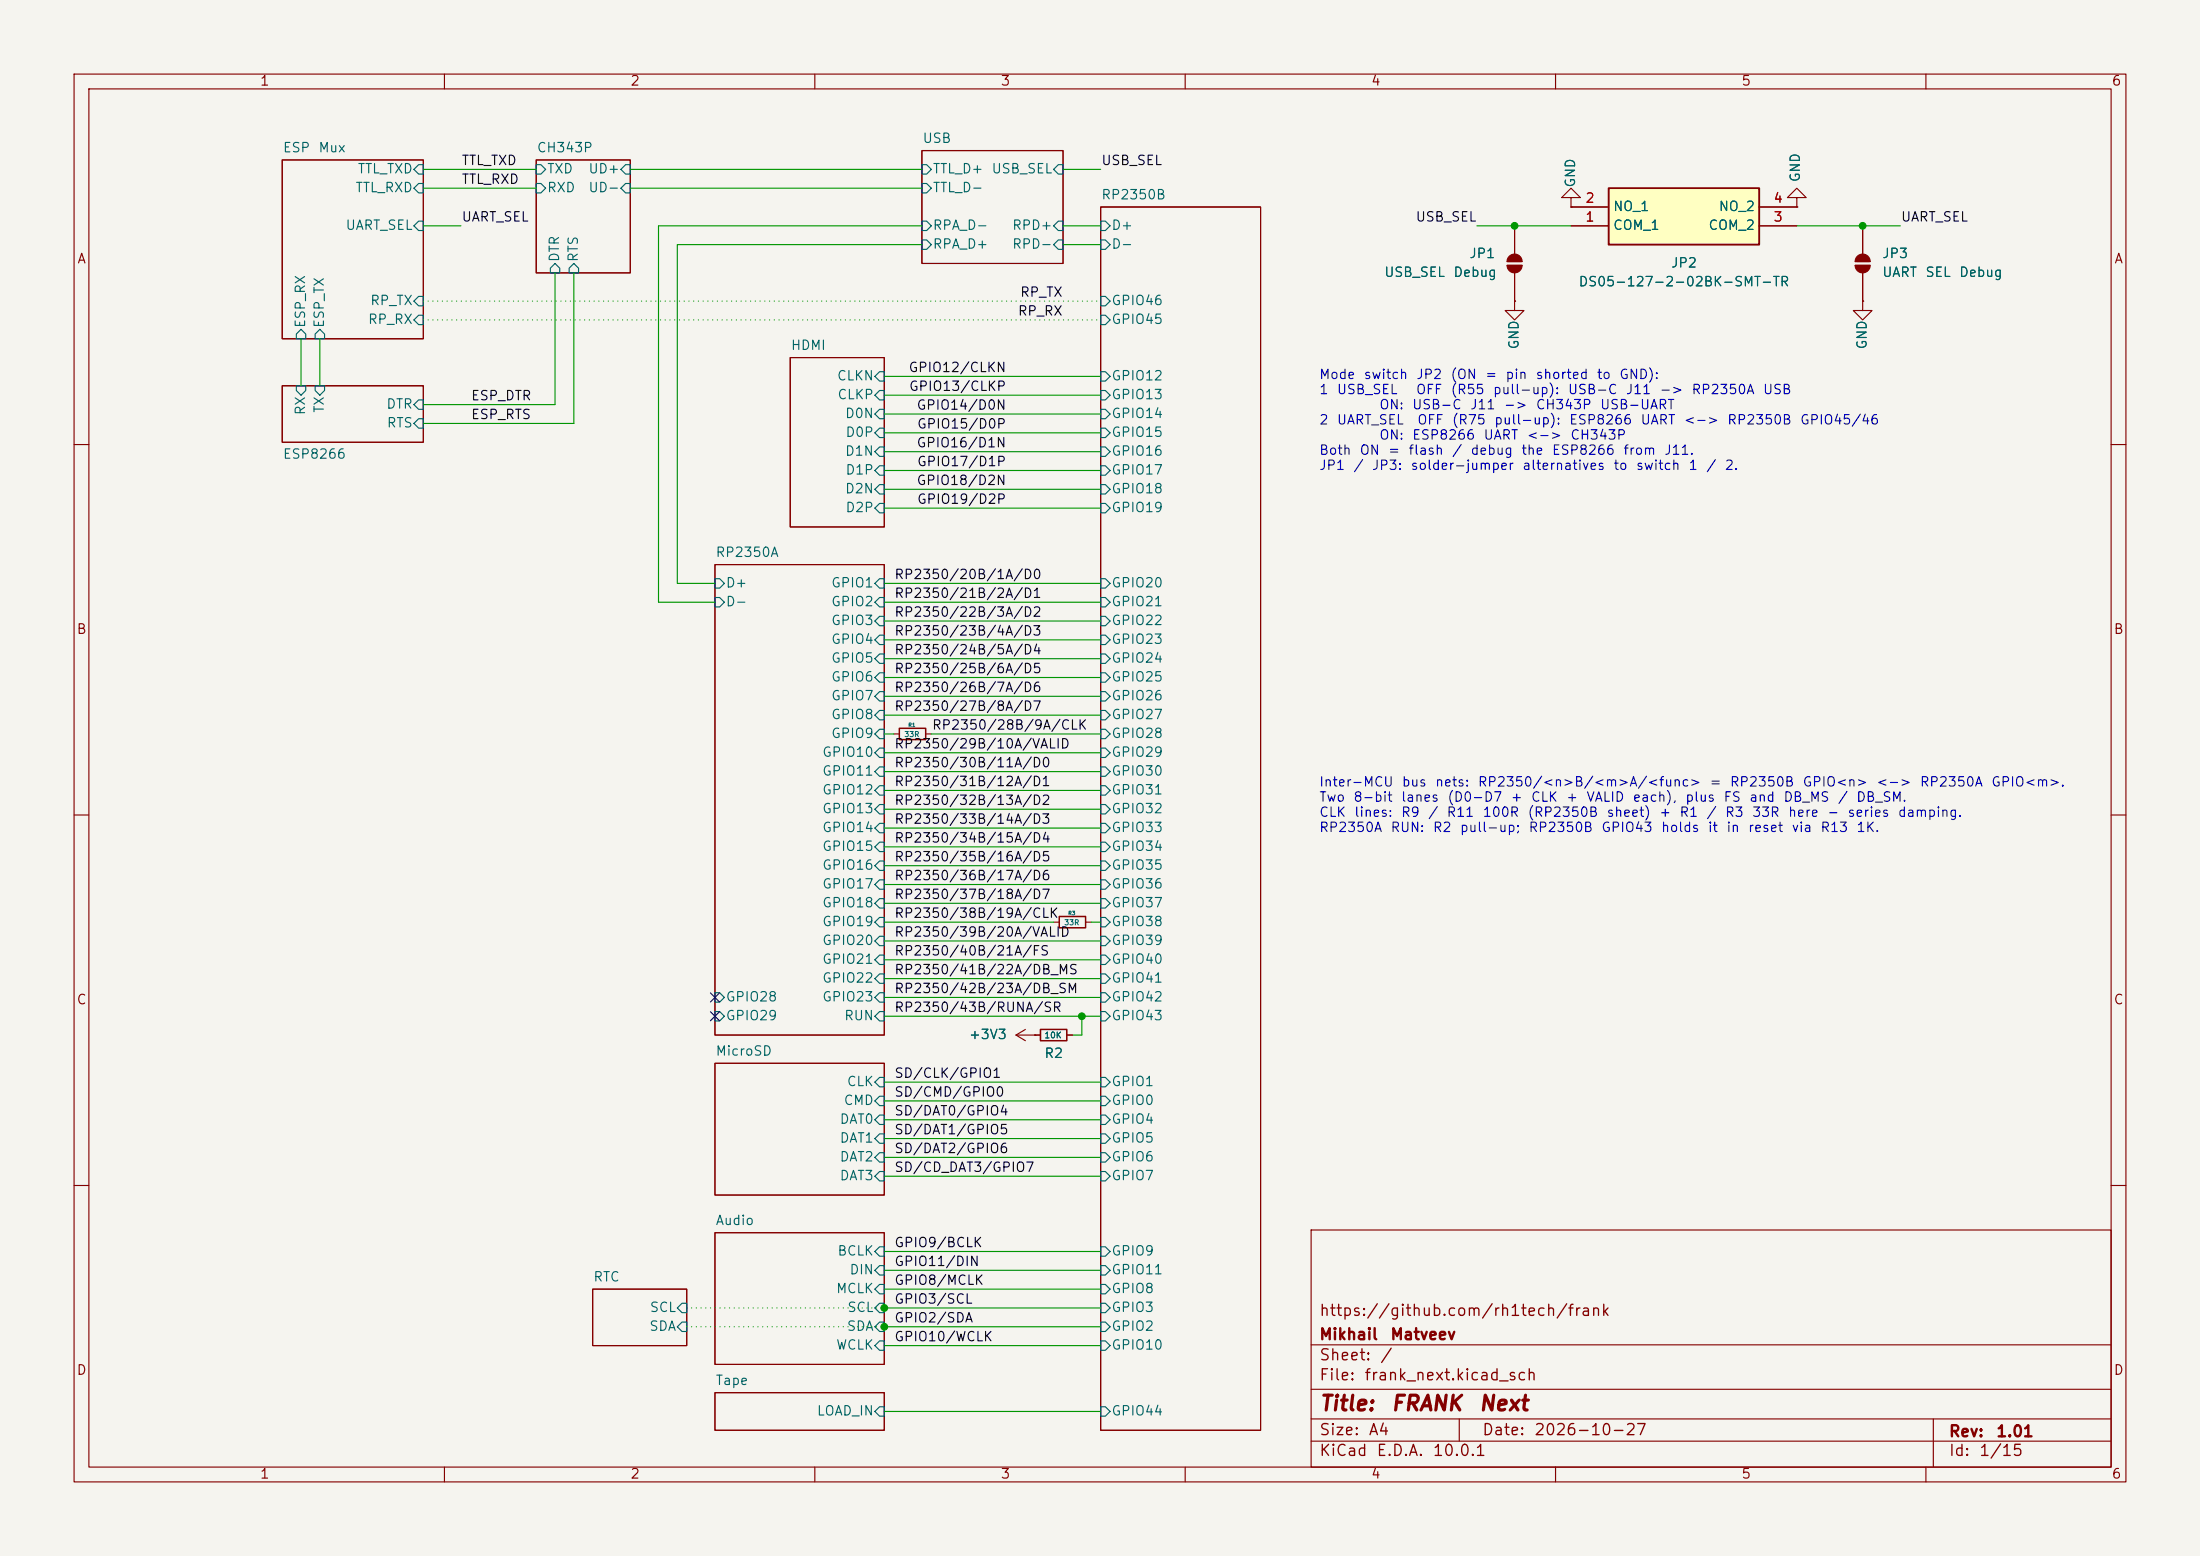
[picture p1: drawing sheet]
<svg xmlns="http://www.w3.org/2000/svg" width="297mm" height="210mm" viewBox="0 0 297 210" stroke-linecap="round" stroke-linejoin="round" font-family="sans-serif">
<path d="M0 0h297v210h-297z" fill="#f5f4ef" stroke="#f5f4ef" stroke-width=".14"/>
<g fill="none" stroke="#840000" stroke-width=".15">
<path d="M10 10h277v190h-277zM12 12h273v186h-273zM60 10v2M110 10v2M160 10v2M210 10v2M260 10v2M38.1 21.6h19v24.1h-19zM72.4 21.6h12.7v15.2h-12.7zM124.5 20.3h19v15.3h-19zM148.6 27.9h21.6v165.1h-21.6zM212.1 26.7h1.3l-1.3-1.3-1.3 1.3h1.3v1.2"/>
<path d="M212.1 27.9h.1M242.6 26.7h1.2l-1.2-1.3-1.3 1.3h1.3v1.2M242.6 27.9h.1M38.1 52.1h19v7.6h-19zM106.7 48.3h12.7v22.8h-12.7zM10 60h2M96.5 76.2h22.9v63.5h-22.9zM285 60h2M10 110h2M285 110h2M96.5 143.5h22.9v17.8h-22.9zM10 160h2"/>
<path d="M80 174h12.7v7.6h-12.7zM96.5 166.4h22.9v17.8h-22.9zM177 166h108v32h-108zM285 160h2M60 198v2M96.5 188h22.9v5h-22.9zM110 198v2M160 198v2M177 194.5h108M177 191.5h108M177 187.5h108M177 181.5h108"/>
<path d="M197 191.5v3M210 198v2M260 198v2M261 191.5v6.5"/>
</g>
<g fill="none" stroke="#006464" stroke-width=".15">
<path d="M55.9 25.4l.6-.6h.6v1.2h-.6zM55.9 30.5l.6-.7h.6v1.3h-.6zM56.5 22.2h.6v1.3h-.6l-.6-.6zM72.4 24.8h.6l.7 .6-.7 .6h-.6zM72.4 22.2h.6l.7 .7-.7 .6h-.6zM74.3 36.2l.6-.6 .7 .6v.6h-1.3zM77.5 35.6l.6 .6v.6h-1.3v-.6zM84.5 22.2h.6v1.3h-.6l-.7-.6zM84.5 24.8h.6v1.2h-.6l-.7-.6zM124.5 32.4h.6l.6 .6-.6 .7h-.6zM124.5 29.8h.6l.6 .7-.6 .6h-.6zM124.5 22.2h.6l.6 .7-.6 .6h-.6z"/>
<path d="M124.5 24.8h.6l.6 .6-.6 .6h-.6zM142.9 29.8h.6v1.3h-.6l-.7-.6zM142.9 32.4h.6v1.3h-.6l-.7-.7zM142.9 22.2h.6v1.3h-.6l-.7-.6zM148.6 29.8h.6l.7 .7-.7 .6h-.6zM148.6 32.4h.6l.7 .6-.7 .7h-.6zM40 52.1h1.3v.6l-.7 .6-.6-.6zM40.6 44.5l.7 .6v.6h-1.3v-.6zM42.5 52.1h1.3v.6l-.6 .6-.7-.6zM43.2 44.5l.6 .6v.6h-1.3v-.6zM55.9 40.6l.6-.6h.6v1.3h-.6zM55.9 57.2l.6-.7h.6v1.3h-.6z"/>
<path d="M56.5 42.5h.6v1.3h-.6l-.6-.6zM56.5 54h.6v1.2h-.6l-.6-.6zM118.1 53.3l.6-.6h.7v1.3h-.7zM118.1 58.4l.6-.6h.7v1.3h-.7zM118.7 50.2h.7v1.2h-.7l-.6-.6zM118.7 55.2h.7v1.3h-.7l-.6-.6zM148.6 50.2h.6l.7 .6-.7 .6h-.6zM148.6 52.7h.6l.7 .6-.7 .7h-.6zM148.6 55.2h.6l.7 .7-.7 .6h-.6zM148.6 57.8h.6l.7 .6-.7 .7h-.6zM148.6 42.5h.6l.7 .7-.7 .6h-.6zM148.6 40h.6l.7 .6-.7 .7h-.6z"/>
<path d="M96.5 78.1h.7l.6 .6-.6 .7h-.7zM118.1 66l.6-.6h.7v1.3h-.7zM118.7 78.1h.7v1.3h-.7l-.6-.7zM118.7 60.3h.7v1.3h-.7l-.6-.6zM118.7 62.9h.7v1.2h-.7l-.6-.6zM118.7 67.9h.7v1.3h-.7l-.6-.6zM148.6 60.3h.6l.7 .7-.7 .6h-.6zM148.6 62.9h.6l.7 .6-.7 .6h-.6zM148.6 65.4h.6l.7 .6-.7 .7h-.6zM148.6 67.9h.6l.7 .7-.7 .6h-.6zM148.6 78.1h.6l.7 .6-.7 .7h-.6zM96.5 80.6h.7l.6 .7-.6 .6h-.7z"/>
<path d="M118.1 81.3l.6-.7h.7v1.3h-.7zM118.1 83.8l.6-.6h.7v1.3h-.7zM118.1 94l.6-.7h.7v1.3h-.7zM118.7 85.7h.7v1.3h-.7l-.6-.6zM118.7 88.3h.7v1.2h-.7l-.6-.6zM118.7 90.8h.7v1.3h-.7l-.6-.7zM118.7 95.9h.7v1.3h-.7l-.6-.7zM118.7 98.4h.7v1.3h-.7l-.6-.6zM148.6 80.6h.6l.7 .7-.7 .6h-.6zM148.6 83.2h.6l.7 .6-.7 .7h-.6zM148.6 85.7h.6l.7 .7-.7 .6h-.6zM148.6 93.3h.6l.7 .7-.7 .6h-.6z"/>
<path d="M148.6 95.9h.6l.7 .6-.7 .7h-.6zM148.6 98.4h.6l.7 .7-.7 .6h-.6zM148.6 88.3h.6l.7 .6-.7 .6h-.6zM148.6 90.8h.6l.7 .6-.7 .7h-.6zM118.1 106.7l.6-.7h.7v1.3h-.7zM118.1 116.8l.6-.6h.7v1.3h-.7zM118.7 101h.7v1.2h-.7l-.6-.6zM118.7 103.5h.7v1.3h-.7l-.6-.7zM118.7 108.6h.7v1.3h-.7l-.6-.7zM118.7 111.1h.7v1.3h-.7l-.6-.6zM118.7 113.7h.7v1.2h-.7l-.6-.6zM118.7 118.7h.7v1.3h-.7l-.6-.6z"/>
<path d="M148.6 101h.6l.7 .6-.7 .6h-.6zM148.6 103.5h.6l.7 .6-.7 .7h-.6zM148.6 106h.6l.7 .7-.7 .6h-.6zM148.6 108.6h.6l.7 .6-.7 .7h-.6zM148.6 111.1h.6l.7 .7-.7 .6h-.6zM148.6 113.7h.6l.7 .6-.7 .6h-.6zM148.6 116.2h.6l.7 .6-.7 .7h-.6zM148.6 118.7h.6l.7 .7-.7 .6h-.6zM96.5 134h.7l.6 .6-.6 .7h-.7zM96.5 136.5h.7l.6 .7-.6 .6h-.7zM118.1 124.5l.6-.7h.7v1.3h-.7zM118.1 129.5l.6-.6h.7v1.3h-.7z"/>
<path d="M118.1 134.6l.6-.6h.7v1.3h-.7zM118.7 121.3h.7v1.3h-.7l-.6-.7zM118.7 126.4h.7v1.2h-.7l-.6-.6zM118.7 131.4h.7v1.3h-.7l-.6-.6zM118.7 136.5h.7v1.3h-.7l-.6-.6zM148.6 121.3h.6l.7 .6-.7 .7h-.6zM148.6 123.8h.6l.7 .7-.7 .6h-.6zM148.6 126.4h.6l.7 .6-.7 .6h-.6zM148.6 134h.6l.7 .6-.7 .7h-.6zM148.6 136.5h.6l.7 .7-.7 .6h-.6zM148.6 128.9h.6l.7 .6-.7 .7h-.6zM148.6 131.4h.6l.7 .7-.7 .6h-.6z"/>
<path d="M118.1 151.1l.6-.6h.7v1.3h-.7zM118.7 145.4h.7v1.3h-.7l-.6-.6zM118.7 148h.7v1.2h-.7l-.6-.6zM118.7 153h.7v1.3h-.7l-.6-.6zM118.7 155.6h.7v1.2h-.7l-.6-.6zM118.7 158.1h.7v1.3h-.7l-.6-.6zM148.6 148h.6l.7 .6-.7 .6h-.6zM148.6 145.4h.6l.7 .7-.7 .6h-.6zM148.6 150.5h.6l.7 .6-.7 .7h-.6zM148.6 153h.6l.7 .7-.7 .6h-.6zM148.6 155.6h.6l.7 .6-.7 .6h-.6zM148.6 158.1h.6l.7 .7-.7 .6h-.6z"/>
<path d="M92.1 175.9h.6v1.3h-.6l-.7-.7zM92.1 178.4h.6v1.3h-.6l-.7-.6zM118.1 174l.6-.6h.7v1.2h-.7zM118.1 176.5l.6-.6h.7v1.3h-.7zM118.7 168.3h.7v1.2h-.7l-.6-.6zM118.7 170.8h.7v1.3h-.7l-.6-.6zM118.7 178.4h.7v1.3h-.7l-.6-.6zM148.6 178.4h.6l.7 .7-.7 .6h-.6zM148.6 175.9h.6l.7 .6-.7 .7h-.6zM148.6 170.8h.6l.7 .7-.7 .6h-.6zM148.6 173.4h.6l.7 .6-.7 .6h-.6zM148.6 168.3h.6l.7 .6-.7 .6h-.6z"/>
<path d="M118.7 189.9h.7v1.2h-.7l-.6-.6zM118.7 181h.7v1.2h-.7l-.6-.6zM148.6 189.9h.6l.7 .6-.7 .6h-.6zM148.6 181h.6l.7 .6-.7 .6h-.6z"/>
</g>
<path d="M217.2 25.4h20.3v7.6h-20.3z" fill="#ffffc2"/>
<path d="M217.2 25.4h20.3v7.6h-20.3z" fill="none" stroke="#840000" stroke-width=".25"/>
<g fill="none" stroke="#840000" stroke-width=".15">
<path d="M203.5 35.8h2M203.5 35.3h2M204.5 30.5v3.8M204.5 36.8v3.8M212.1 27.9h.1M212.1 30.5h5.1M212.1 27.9h5.1M237.5 30.5h5.1M237.5 27.9h5.1M242.6 27.9h.1M250.4 35.8h2.1M250.4 35.3h2.1"/>
<path d="M251.5 30.5v3.8M251.5 36.8v3.8M204.5 40.6v1.3h1.2l-1.2 1.3-1.3-1.3h1.3M204.5 40.6h.1M251.5 40.6v1.3h1.2l-1.2 1.3-1.3-1.3h1.3M251.5 40.6h.1M120.6 99.1h.8M125 99.1h.7M137.2 139.7l1.2 .8M137.2 139.7h3.3M138.4 138.9l-1.2 .8M139.7 139.7h.1"/>
<path d="M142.2 124.5h.8M144 139.7h.8M146.6 124.5h.7"/>
</g>
<g fill="#840000" stroke="#840000" stroke-width=".15">
<path d="M203.5 35.8h2a1.02 1.02 0 0 1-1 1 1.02 1.02 0 0 1-1-1z"/>
<path d="M203.7 34.6a1.02 1.02 0 0 1 1.2-.2 1.02 1.02 0 0 1 .6 .9h-2v-.4z"/>
<path d="M250.4 35.8h2.1a1.02 1.02 0 0 1-1 1 1.02 1.02 0 0 1-1.1-1z"/>
<path d="M250.7 34.6a1.02 1.02 0 0 1 1.1-.2 1.02 1.02 0 0 1 .7 .9h-2.1l.1-.4z"/>
</g>
<path d="M121.4 98.3h3.6v1.5h-3.6zM140.5 138.9h3.5v1.6h-3.5zM143 123.7h3.6v1.5h-3.6z" fill="none" stroke="#840000" stroke-width=".2"/>
<g fill="none" stroke="#009600" stroke-width=".15">
<path d="M57.1 30.5h5.1M57.1 22.9h15.3M57.1 25.4h15.3M74.9 36.8v17.8h-17.8M77.5 36.8v20.4h-20.4M85.1 22.9h39.4M85.1 25.4h39.4M124.5 30.5h-35.6v50.8h7.6M124.5 33h-33.1v45.7h5.1M143.5 30.5h5.1M143.5 33h5.1M143.5 22.9h5.1"/>
<path d="M199.4 30.5h12.7M242.6 30.5h13.9M40.6 45.7v6.4M43.2 45.7v6.4M119.4 55.9h29.2M119.4 53.3h29.2M119.4 50.8h29.2M119.4 58.4h29.2M119.4 66h29.2M119.4 61h29.2M119.4 68.6h29.2M119.4 63.5h29.2"/>
<path d="M119.4 78.7h29.2M119.4 91.4h29.2M119.4 86.4h29.2M119.4 81.3h29.2M119.4 99.1h1.2M119.4 94h29.2M119.4 96.5h29.2M119.4 83.8h29.2M119.4 88.9h29.2M125.7 99.1h22.9M119.4 119.4h29.2M119.4 116.8h29.2"/>
<path d="M119.4 111.8h29.2M119.4 114.3h29.2M119.4 106.7h29.2M119.4 101.6h29.2M119.4 104.1h29.2M119.4 109.2h29.2M119.4 124.5h22.8M119.4 129.5h29.2M119.4 121.9h29.2M119.4 127h29.2M119.4 132.1h29.2M119.4 137.2h29.2"/>
<path d="M119.4 134.6h29.2M146 137.2v2.5h-1.2M147.3 124.5h1.3M119.4 146.1h29.2M119.4 148.6h29.2M119.4 153.7h29.2M119.4 158.8h29.2M119.4 156.2h29.2M119.4 151.1h29.2M119.4 176.5h29.2M119.4 179.1h29.2M119.4 174h29.2"/>
<path d="M119.4 171.5h29.2M119.4 168.9h29.2M119.4 181.6h29.2M119.4 190.5h29.2"/>
</g>
<path d="M57.1 40.6h91.5M57.1 43.2h91.5M92.7 176.5h26.7M92.7 179.1h26.7" fill="none" stroke="#009600" stroke-width=".15" stroke-dasharray="0 .6"/>
<path d="M95.9 134l1.2 1.2M95.9 136.6l1.2 1.2M97.1 134l-1.2 1.2M97.1 136.6l-1.2 1.2" fill="none" stroke="#000084" stroke-width=".15"/>
<g fill="#009600" stroke="#009600" stroke-width=".14">
<circle cx="251.5" cy="30.5" r=".46"/>
<circle cx="146" cy="137.2" r=".46"/>
<circle cx="119.4" cy="176.5" r=".46"/>
<circle cx="119.4" cy="179.1" r=".46"/>
<circle cx="204.5" cy="30.5" r=".46"/>
</g>
<g font-size="2" fill="#840000">
<text x="178" y="190.9">Title:</text>
<text x="187.7" y="190.9">FRANK</text>
<text x="199.5" y="190.9">Next</text>
</g>
<g font-size="1.5" fill="#840000">
<text x="178" y="178">https://github.com/rh1tech/frank</text>
<text x="178" y="184">Sheet:</text>
<text x="178" y="181.2">Mikhail</text>
<text x="186.2" y="184">/</text>
<text x="187.6" y="181.2">Matveev</text>
<text x="178" y="186.7">File:</text>
<text x="184.1" y="186.7">frank_next.kicad_sch</text>
<text x="178" y="196.9">KiCad</text>
<text x="178" y="194.1">Size:</text>
<text x="184.7" y="194.1">A4</text>
<text x="185.7" y="196.9">E.D.A.</text>
<text x="193.3" y="196.9">10.0.1</text>
<text x="200" y="194.1">Date:</text>
<text x="207" y="194.1">2026-10-27</text>
<text x="263" y="194.3">Rev:</text>
<text x="263" y="196.9">Id:</text>
<text x="267.1" y="196.9">1/15</text>
<text x="269.4" y="194.3">1.01</text>
</g>
<g font-size="1.3" fill="#840000">
<text x="35" y="11.9">1</text>
<text x="85" y="11.9">2</text>
<text x="135" y="11.9">3</text>
<text x="185" y="11.9">4</text>
<text x="235" y="11.9">5</text>
<text x="285" y="11.9">6</text>
<text x="10.3" y="35.9">A</text>
<text x="285.3" y="35.9">A</text>
<text x="10.3" y="85.9">B</text>
<text x="285.3" y="85.9">B</text>
<text x="10.3" y="135.9">C</text>
<text x="285.3" y="135.9">C</text>
<text x="10.3" y="185.9">D</text>
<text x="285.3" y="185.9">D</text>
<text x="35" y="199.9">1</text>
<text x="85" y="199.9">2</text>
<text x="135" y="199.9">3</text>
<text x="185" y="199.9">4</text>
<text x="235" y="199.9">5</text>
<text x="285" y="199.9">6</text>
</g>
<g font-size="1.3" fill="#006464">
<text x="38.1" y="20.9">ESP</text>
<text x="42.9" y="20.9">Mux</text>
<text x="48.2" y="23.7">TTL_TXD</text>
<text x="72.4" y="20.9">CH343P</text>
<text x="73.8" y="23.7">TXD</text>
<text x="79.3" y="23.7">UD+</text>
<text x="124.5" y="19.6">USB</text>
<text x="125.8" y="23.7">TTL_D+</text>
<text x="133.8" y="23.7">USB_SEL</text>
<text x="47.9" y="26.3">TTL_RXD</text>
<text x="73.8" y="26.3">RXD</text>
<text x="79.3" y="26.3">UD-</text>
<text x="125.8" y="26.3">TTL_D-</text>
<text x="148.6" y="27.2">RP2350B</text>
<text x="213" y="25.4" transform="rotate(-90 213 25.4)">GND</text>
<text x="217.7" y="28.8">NO_1</text>
<text x="231.9" y="28.8">NO_2</text>
<text x="243.3" y="24.7" transform="rotate(-90 243.3 24.7)">GND</text>
<text x="46.6" y="31.3">UART_SEL</text>
<text x="75.8" y="35.5" transform="rotate(-90 75.8 35.5)">DTR</text>
<text x="78.3" y="35.5" transform="rotate(-90 78.3 35.5)">RTS</text>
<text x="125.8" y="33.9">RPA_D+</text>
<text x="125.8" y="31.3">RPA_D-</text>
<text x="136.6" y="31.3">RPD+</text>
<text x="136.6" y="33.9">RPD-</text>
<text x="150" y="31.3">D+</text>
<text x="150" y="33.9">D-</text>
<text x="198.3" y="35.2">JP1</text>
<text x="217.7" y="31.3">COM_1</text>
<text x="230.5" y="31.3">COM_2</text>
<text x="254" y="35.2">JP3</text>
<text x="49.9" y="41.5">RP_TX</text>
<text x="150" y="41.5">GPIO46</text>
<text x="186.8" y="37.7">USB_SEL</text>
<text x="196.1" y="37.7">Debug</text>
<text x="213" y="39">DS05-127-2-02BK-SMT-TR</text>
<text x="225.5" y="36.4">JP2</text>
<text x="254" y="37.7">UART</text>
<text x="259.8" y="37.7">SEL</text>
<text x="264.4" y="37.7">Debug</text>
<text x="41.5" y="44.3" transform="rotate(-90 41.5 44.3)">ESP_RX</text>
<text x="44" y="44.3" transform="rotate(-90 44 44.3)">ESP_TX</text>
<text x="49.6" y="44">RP_RX</text>
<text x="106.7" y="47.5">HDMI</text>
<text x="150" y="44">GPIO45</text>
<text x="205.3" y="47.2" transform="rotate(-90 205.3 47.2)">GND</text>
<text x="252.3" y="47.2" transform="rotate(-90 252.3 47.2)">GND</text>
<text x="112.9" y="51.7">CLKN</text>
<text x="150" y="51.7">GPIO12</text>
<text x="41.5" y="56.1" transform="rotate(-90 41.5 56.1)">RX</text>
<text x="44" y="55.8" transform="rotate(-90 44 55.8)">TX</text>
<text x="52.1" y="55.5">DTR</text>
<text x="52.1" y="58">RTS</text>
<text x="113" y="54.2">CLKP</text>
<text x="114" y="56.7">D0N</text>
<text x="114.1" y="59.3">D0P</text>
<text x="150" y="54.2">GPIO13</text>
<text x="150" y="56.7">GPIO14</text>
<text x="150" y="59.3">GPIO15</text>
<text x="38.1" y="62.2">ESP8266</text>
<text x="114" y="61.8">D1N</text>
<text x="114.1" y="64.4">D1P</text>
<text x="150" y="61.8">GPIO16</text>
<text x="150" y="64.4">GPIO17</text>
<text x="114" y="66.9">D2N</text>
<text x="114.1" y="69.4">D2P</text>
<text x="150" y="66.9">GPIO18</text>
<text x="150" y="69.4">GPIO19</text>
<text x="96.5" y="75.5">RP2350A</text>
<text x="97.9" y="79.6">D+</text>
<text x="97.9" y="82.1">D-</text>
<text x="112.1" y="79.6">GPIO1</text>
<text x="112.1" y="82.1">GPIO2</text>
<text x="150" y="79.6">GPIO20</text>
<text x="150" y="82.1">GPIO21</text>
<text x="112.1" y="84.7">GPIO3</text>
<text x="112.1" y="87.2">GPIO4</text>
<text x="112.1" y="89.8">GPIO5</text>
<text x="150" y="84.7">GPIO22</text>
<text x="150" y="87.2">GPIO23</text>
<text x="150" y="89.8">GPIO24</text>
<text x="112.1" y="92.3">GPIO6</text>
<text x="112.1" y="94.8">GPIO7</text>
<text x="150" y="94.8">GPIO26</text>
<text x="150" y="92.3">GPIO25</text>
<text x="112.1" y="97.4">GPIO8</text>
<text x="112.1" y="99.9">GPIO9</text>
<text x="150" y="97.4">GPIO27</text>
<text x="150" y="99.9">GPIO28</text>
<text x="110.9" y="102.5">GPIO10</text>
<text x="110.9" y="105">GPIO11</text>
<text x="110.9" y="107.5">GPIO12</text>
<text x="150" y="102.5">GPIO29</text>
<text x="150" y="105">GPIO30</text>
<text x="150" y="107.5">GPIO31</text>
<text x="110.9" y="110.1">GPIO13</text>
<text x="110.9" y="112.6">GPIO14</text>
<text x="150" y="110.1">GPIO32</text>
<text x="150" y="112.6">GPIO33</text>
<text x="110.9" y="115.2">GPIO15</text>
<text x="110.9" y="117.7">GPIO16</text>
<text x="150" y="115.2">GPIO34</text>
<text x="150" y="117.7">GPIO35</text>
<text x="110.9" y="120.2">GPIO17</text>
<text x="110.9" y="122.8">GPIO18</text>
<text x="110.9" y="125.3">GPIO19</text>
<text x="150" y="120.2">GPIO36</text>
<text x="150" y="122.8">GPIO37</text>
<text x="150" y="125.3">GPIO38</text>
<text x="110.9" y="127.9">GPIO20</text>
<text x="110.9" y="130.4">GPIO21</text>
<text x="150" y="127.9">GPIO39</text>
<text x="150" y="130.4">GPIO40</text>
<text x="97.9" y="135.5">GPIO28</text>
<text x="110.9" y="132.9">GPIO22</text>
<text x="110.9" y="135.5">GPIO23</text>
<text x="150" y="135.5">GPIO42</text>
<text x="150" y="132.9">GPIO41</text>
<text x="96.5" y="142.8">MicroSD</text>
<text x="97.9" y="138">GPIO29</text>
<text x="113.9" y="138">RUN</text>
<text x="130.7" y="140.6">+3V3</text>
<text x="140.9" y="143.1">R2</text>
<text x="150" y="138">GPIO43</text>
<text x="113.8" y="149.5">CMD</text>
<text x="114.2" y="146.9">CLK</text>
<text x="150" y="149.5">GPIO0</text>
<text x="150" y="146.9">GPIO1</text>
<text x="113.3" y="152">DAT0</text>
<text x="113.3" y="154.5">DAT1</text>
<text x="150" y="152">GPIO4</text>
<text x="150" y="154.5">GPIO5</text>
<text x="113.3" y="157.1">DAT2</text>
<text x="113.3" y="159.6">DAT3</text>
<text x="150" y="157.1">GPIO6</text>
<text x="150" y="159.6">GPIO7</text>
<text x="96.5" y="165.7">Audio</text>
<text x="80" y="173.3">RTC</text>
<text x="113" y="169.8">BCLK</text>
<text x="114.6" y="172.3">DIN</text>
<text x="150" y="172.3">GPIO11</text>
<text x="150" y="169.8">GPIO9</text>
<text x="87.6" y="179.9">SDA</text>
<text x="87.6" y="177.4">SCL</text>
<text x="112.8" y="174.9">MCLK</text>
<text x="114.2" y="179.9">SDA</text>
<text x="114.3" y="177.4">SCL</text>
<text x="150" y="179.9">GPIO2</text>
<text x="150" y="177.4">GPIO3</text>
<text x="150" y="174.9">GPIO8</text>
<text x="112.8" y="182.5">WCLK</text>
<text x="150" y="182.5">GPIO10</text>
<text x="96.5" y="187.2">Tape</text>
<text x="110.2" y="191.4">LOAD_IN</text>
<text x="150" y="191.4">GPIO44</text>
</g>
<g font-size="1.3" fill="#0f0f0f">
<text x="62.2" y="22.6">TTL_TXD</text>
<text x="148.6" y="22.6">USB_SEL</text>
<text x="62.2" y="25.1">TTL_RXD</text>
<text x="62.2" y="30.2">UART_SEL</text>
<text x="191" y="30.2">USB_SEL</text>
<text x="256.5" y="30.2">UART_SEL</text>
<text x="137.6" y="40.4">RP_TX</text>
<text x="137.3" y="42.9">RP_RX</text>
<text x="122.6" y="50.5">GPIO12/CLKN</text>
<text x="122.6" y="53.1">GPIO13/CLKP</text>
<text x="63.5" y="56.9">ESP_RTS</text>
<text x="63.5" y="54.3">ESP_DTR</text>
<text x="123.7" y="55.6">GPIO14/D0N</text>
<text x="123.7" y="58.2">GPIO15/D0P</text>
<text x="123.7" y="65.8">GPIO18/D2N</text>
<text x="123.7" y="60.7">GPIO16/D1N</text>
<text x="123.7" y="63.2">GPIO17/D1P</text>
<text x="123.7" y="68.3">GPIO19/D2P</text>
<text x="120.6" y="83.6">RP2350/22B/3A/D2</text>
<text x="120.6" y="78.5">RP2350/20B/1A/D0</text>
<text x="120.6" y="81">RP2350/21B/2A/D1</text>
<text x="120.6" y="88.6">RP2350/24B/5A/D4</text>
<text x="120.6" y="86.1">RP2350/23B/4A/D3</text>
<text x="120.6" y="91.2">RP2350/25B/6A/D5</text>
<text x="120.6" y="93.7">RP2350/26B/7A/D6</text>
<text x="120.6" y="96.3">RP2350/27B/8A/D7</text>
<text x="120.6" y="101.3">RP2350/29B/10A/VALID</text>
<text x="125.7" y="98.8">RP2350/28B/9A/CLK</text>
<text x="120.6" y="106.4">RP2350/31B/12A/D1</text>
<text x="120.6" y="103.9">RP2350/30B/11A/D0</text>
<text x="120.6" y="111.5">RP2350/33B/14A/D3</text>
<text x="120.6" y="109">RP2350/32B/13A/D2</text>
<text x="120.6" y="119.1">RP2350/36B/17A/D6</text>
<text x="120.6" y="114">RP2350/34B/15A/D4</text>
<text x="120.6" y="116.6">RP2350/35B/16A/D5</text>
<text x="120.6" y="121.7">RP2350/37B/18A/D7</text>
<text x="120.6" y="124.2">RP2350/38B/19A/CLK</text>
<text x="120.6" y="129.3">RP2350/40B/21A/FS</text>
<text x="120.6" y="131.8">RP2350/41B/22A/DB_MS</text>
<text x="120.6" y="126.7">RP2350/39B/20A/VALID</text>
<text x="120.6" y="134.4">RP2350/42B/23A/DB_SM</text>
<text x="120.6" y="136.9">RP2350/43B/RUNA/SR</text>
<text x="120.6" y="145.8">SD/CLK/GPIO1</text>
<text x="120.6" y="148.3">SD/CMD/GPIO0</text>
<text x="120.6" y="155.9">SD/DAT2/GPIO6</text>
<text x="120.6" y="150.9">SD/DAT0/GPIO4</text>
<text x="120.6" y="153.4">SD/DAT1/GPIO5</text>
<text x="120.6" y="158.5">SD/CD_DAT3/GPIO7</text>
<text x="120.6" y="171.2">GPIO11/DIN</text>
<text x="120.6" y="173.7">GPIO8/MCLK</text>
<text x="120.6" y="168.6">GPIO9/BCLK</text>
<text x="120.6" y="176.3">GPIO3/SCL</text>
<text x="120.6" y="178.8">GPIO2/SDA</text>
<text x="120.6" y="181.3">GPIO10/WCLK</text>
</g>
<g font-size="1.3" fill="#a90000">
<text x="213.9" y="27.7">2</text>
<text x="239.3" y="27.7">4</text>
<text x="213.9" y="30.2">1</text>
<text x="239.3" y="30.2">3</text>
</g>
<g font-size="1.3" fill="#0000c2">
<text x="178" y="51.5">Mode</text>
<text x="178" y="53.5">1</text>
<text x="180.4" y="53.5">USB_SEL</text>
<text x="184" y="51.5">switch</text>
<text x="191.1" y="53.5">OFF</text>
<text x="191.1" y="51.5">JP2</text>
<text x="195.7" y="51.5">(ON</text>
<text x="195.7" y="53.5">(R55</text>
<text x="200.4" y="51.5">=</text>
<text x="201.5" y="53.5">pull-up):</text>
<text x="203.1" y="51.5">pin</text>
<text x="207.2" y="51.5">shorted</text>
<text x="211.6" y="53.5">USB-C</text>
<text x="215.5" y="51.5">to</text>
<text x="218.5" y="51.5">GND):</text>
<text x="219.4" y="53.5">J11</text>
<text x="224" y="53.5">-&gt;</text>
<text x="228.3" y="53.5">RP2350A</text>
<text x="237.9" y="53.5">USB</text>
<text x="178" y="57.6">2</text>
<text x="180.4" y="57.6">UART_SEL</text>
<text x="186.1" y="55.6">ON:</text>
<text x="186.1" y="59.7">ON:</text>
<text x="190.5" y="55.6">USB-C</text>
<text x="190.5" y="59.7">ESP8266</text>
<text x="191.2" y="57.6">OFF</text>
<text x="195.9" y="57.6">(R75</text>
<text x="198.4" y="55.6">J11</text>
<text x="200.2" y="59.7">UART</text>
<text x="201.6" y="57.6">pull-up):</text>
<text x="202.9" y="55.6">-&gt;</text>
<text x="206" y="59.7">&lt;-&gt;</text>
<text x="207.2" y="55.6">CH343P</text>
<text x="211.7" y="57.6">ESP8266</text>
<text x="211.9" y="59.7">CH343P</text>
<text x="215.9" y="55.6">USB-UART</text>
<text x="221.4" y="57.6">UART</text>
<text x="227.2" y="57.6">&lt;-&gt;</text>
<text x="233.1" y="57.6">RP2350B</text>
<text x="242.9" y="57.6">GPIO45/46</text>
<text x="178" y="61.7">Both</text>
<text x="178" y="63.7">JP1</text>
<text x="182.6" y="63.7">/</text>
<text x="183.5" y="61.7">ON</text>
<text x="185.1" y="63.7">JP3:</text>
<text x="187.3" y="61.7">=</text>
<text x="190" y="61.7">flash</text>
<text x="190.3" y="63.7">solder-jumper</text>
<text x="195.9" y="61.7">/</text>
<text x="198.4" y="61.7">debug</text>
<text x="205.3" y="61.7">the</text>
<text x="205.4" y="63.7">alternatives</text>
<text x="209.4" y="61.7">ESP8266</text>
<text x="217.7" y="63.7">to</text>
<text x="219.1" y="61.7">from</text>
<text x="220.8" y="63.7">switch</text>
<text x="224.6" y="61.7">J11.</text>
<text x="227.9" y="63.7">1</text>
<text x="230.2" y="63.7">/</text>
<text x="232.7" y="63.7">2.</text>
<text x="178" y="106.5">Inter-MCU</text>
<text x="189.1" y="106.5">bus</text>
<text x="193.6" y="106.5">nets:</text>
<text x="199.4" y="106.5">RP2350/&lt;n&gt;B/&lt;m&gt;A/&lt;func&gt;</text>
<text x="230.7" y="106.5">=</text>
<text x="233.4" y="106.5">RP2350B</text>
<text x="243.3" y="106.5">GPIO&lt;n&gt;</text>
<text x="253.2" y="106.5">&lt;-&gt;</text>
<text x="259.1" y="106.5">RP2350A</text>
<text x="268.7" y="106.5">GPIO&lt;m&gt;.</text>
<text x="178" y="108.5">Two</text>
<text x="178" y="110.6">CLK</text>
<text x="178" y="112.6">RP2350A</text>
<text x="182.6" y="108.5">8-bit</text>
<text x="182.7" y="110.6">lines:</text>
<text x="187.6" y="112.6">RUN:</text>
<text x="189.1" y="108.5">lanes</text>
<text x="189.1" y="110.6">R9</text>
<text x="192.7" y="110.6">/</text>
<text x="193.3" y="112.6">R2</text>
<text x="195.2" y="110.6">R11</text>
<text x="195.3" y="108.5">(D0-D7</text>
<text x="197" y="112.6">pull-up;</text>
<text x="200.1" y="110.6">100R</text>
<text x="203.8" y="108.5">+</text>
<text x="206.1" y="110.6">(RP2350B</text>
<text x="206.3" y="112.6">RP2350B</text>
<text x="206.6" y="108.5">CLK</text>
<text x="211.3" y="108.5">+</text>
<text x="214.1" y="108.5">VALID</text>
<text x="216.1" y="112.6">GPIO43</text>
<text x="216.8" y="110.6">sheet)</text>
<text x="220.3" y="108.5">each),</text>
<text x="223.9" y="110.6">+</text>
<text x="224.2" y="112.6">holds</text>
<text x="226.6" y="110.6">R1</text>
<text x="227.4" y="108.5">plus</text>
<text x="230.3" y="110.6">/</text>
<text x="230.5" y="112.6">it</text>
<text x="232.6" y="108.5">FS</text>
<text x="232.8" y="110.6">R3</text>
<text x="233" y="112.6">in</text>
<text x="235.9" y="112.6">reset</text>
<text x="236.1" y="108.5">and</text>
<text x="236.4" y="110.6">33R</text>
<text x="240.7" y="108.5">DB_MS</text>
<text x="241.3" y="110.6">here</text>
<text x="241.8" y="112.6">via</text>
<text x="245.7" y="112.6">R13</text>
<text x="246.6" y="110.6">-</text>
<text x="248" y="108.5">/</text>
<text x="249.3" y="110.6">series</text>
<text x="250.5" y="108.5">DB_SM.</text>
<text x="250.5" y="112.6">1K.</text>
<text x="256.1" y="110.6">damping.</text>
</g>
<text font-size=".8" fill="#006464" x="140.9" y="140.3">10K</text>
<g font-size=".7" fill="#006464">
<text x="122" y="99.6">33R</text>
<text x="143.6" y="125">33R</text>
</g>
<g font-size=".5" fill="#006464">
<text x="122.6" y="98.2">R1</text>
<text x="144.2" y="123.6">R3</text>
</g>
</svg>
